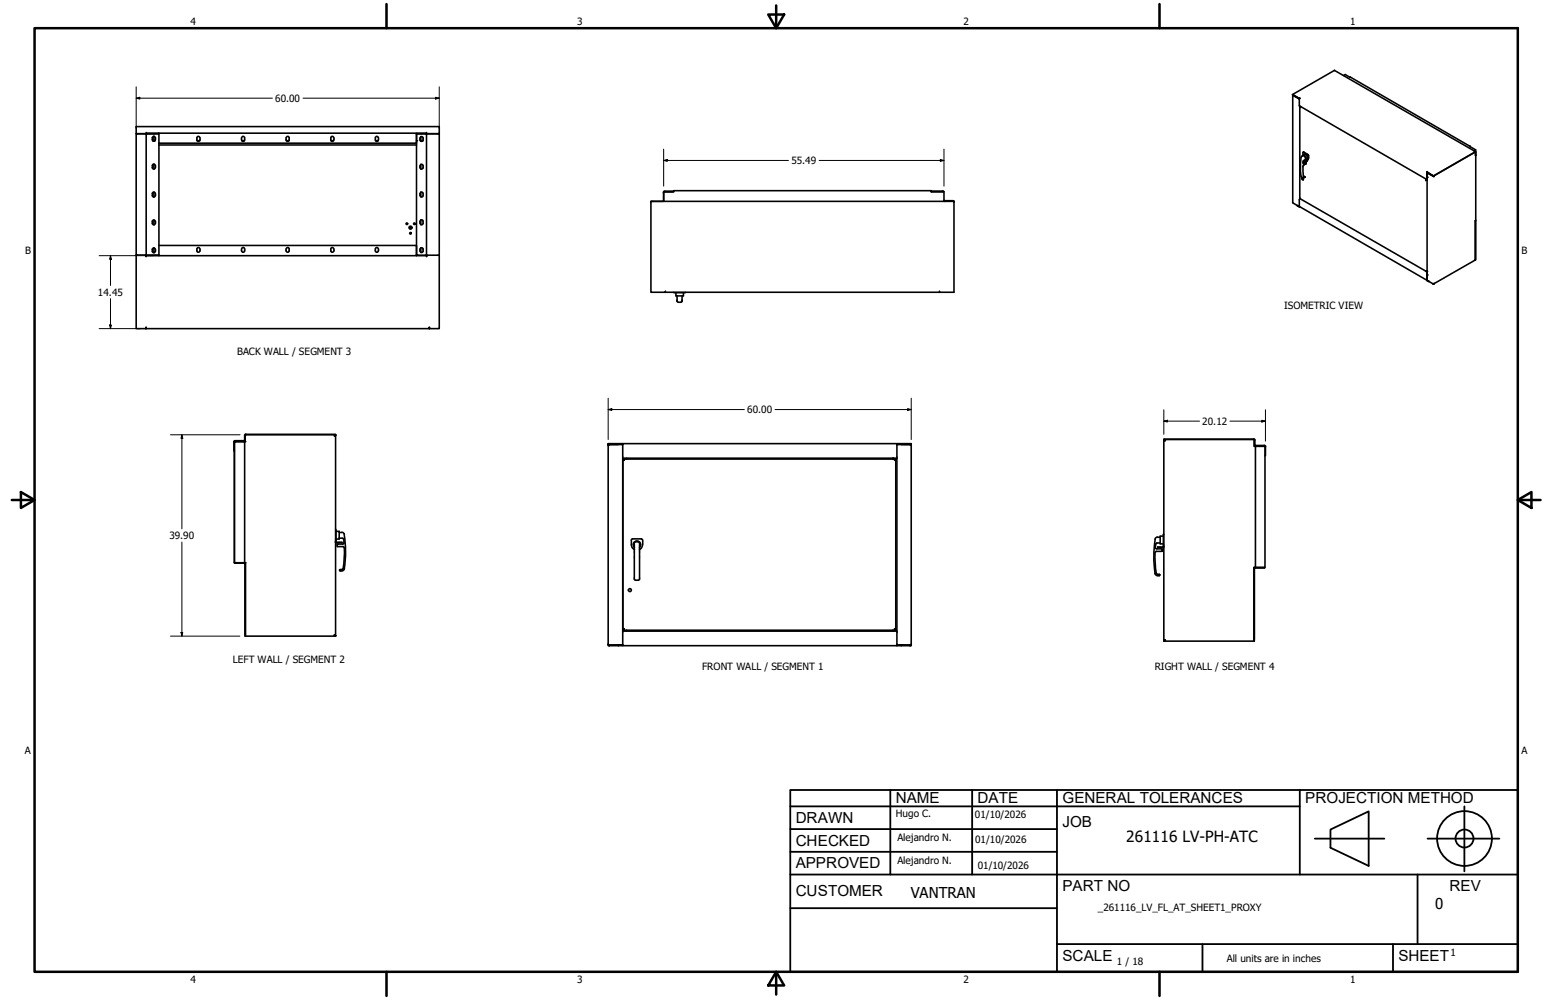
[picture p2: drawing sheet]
<svg xmlns="http://www.w3.org/2000/svg" width="432mm" height="279mm" viewBox="0 0 432 279" stroke-linecap="round" stroke-linejoin="round" font-family="sans-serif">
<!-- layer: Visible (ANSI) -->
<g fill="none" stroke="#000" stroke-width=".44">
<path d="M38 37.3v33.9M38 37.4h6.4M38.2 37.3v.1M40.8 37.3h-2.8v-1.9h84.7v1.9h-3.6M40.8 37.4v34h78.3v-.2M40.8 37.3h3.6M40.8 37v.2M41.9 37.3v.1M42.5 39l.5 .4 .4-.4M42.5 38.5l.5-.4 .4 .4M42.5 38.5v.5M42.6 39.3h.7"/>
<path d="M42.8 39.4h.3M43 37.3v.1M43 38v1.4M43.2 39.3v.1M43.4 38.5v.5M44.4 37.2l-3.6 .1M44.4 37.2h74.7M44.4 37.2v2.8M55 39.1l.4 .4 .4-.4M55.1 39.3h.7M55.8 38.5l-.2-.3h-.4l-.2 .9M55.9 38.5v.6"/>
<path d="M67.4 38.5v.6M67.5 39.1l.4 .4 .4-.4M67.5 38.5l.2-.3h.4l.2 .9M67.5 39.3h.8M79.9 38.5v.6M79.9 38.5l.3-.3h.4l.2 .9M79.9 39.3h.8M79.9 39.1l.5 .4 .4-.4M92.4 39.1l.4 .4 .4-.4M92.5 39.3h.7M93.2 38.5l-.2-.3h-.4l-.2 .9M93.3 38.5v.6"/>
<path d="M104.8 39.1l.5 .4 .4-.4M104.9 39.3h.8M105.7 38.5l-.2-.3h-.5l-.2 .9M105.7 38.5v.6M116.3 37.2v2.8h-71.9M117.3 38.5v.6M117.3 39.3h.8M117.3 38.6l.3-.4h.4l.2 .9-.4 .4-.5-.4M117.5 37.3v.1M117.5 38.2v1.3M117.5 39.4h.5M118.8 37.3v.1"/>
<path d="M119.1 37v.3h-2.8M119.1 37.4v33.9h3.5M119.1 37.4h-2.8v33.9h2.8M119.1 37.4h3.6M122.6 37.3v.1M122.7 37.3v33.9M361 26.4l1.9 1.2M361.1 26.6v30l1.8 1.1M361.1 26.5v.2M361.1 26.7l1.8 .9M361.3 26.6h.1M361.3 26.6l-.2 .1"/>
<path d="M361.3 26.6l1.5 .9M362.9 27.6l.1-.2-2-1 11.7-6.8 39.5 22.8M362.9 27.6v2l35.6 20.6M362.9 27.5v.1M363 29.8h.2l-.1 .3zM363 30l.1 25.5M363.2 29.8h.1M375.2 21.1l.5-.3 1.4 .7 33.5 19.4M42.5 54.6l.5 .5 .4-.5M42.5 46.8l.5 .4 .4-.4M42.5 54.1l.5-.4 .4 .4M42.5 54.1v.5"/>
<path d="M43 45.8v1.4M43 53.7v1.4M43.4 46.3l-.2-.4h-.5l-.2 .9M43.4 46.3v.5M43.4 54.1v.5M44.4 40.5h71.9M44.4 40v31.4M117.3 46.4v.5M117.3 54.1v.5M117.3 54.6l.5 .5 .4-.5M117.3 54.1l.5-.4 .4 .4M117.3 46.3l.5-.4 .4 .4"/>
<path d="M117.5 45.9v1.3M117.5 53.7v1.3M118.2 46.4l-.2 .8h-.4l-.3-.4M118.2 54.1v.5M182.1 56.2h-.1M185.3 53.7v.1M185.3 53.6l.4-.2h2.5v.2h-2.6M185.4 56.3v-2.7h2.8v-.3h71.9v.3h3.6v2.7M185.4 53.7v2.3l-.2 .2M260.1 53.5l3.3 .1M260.1 53.4h3.2M263.3 53.3l.3 .2"/>
<path d="M263.6 56.2l.2 .1M263.7 55.9l.1 .2M263.8 56.1h2.3M263.8 56.2h2.3M266.2 56.3h.1M266.2 56.1l.3 .2M266.4 56.3h-84.6v25.4h4.1v-.4M266.4 56.3v25.4h-4v-.4M362.9 57.7l-.6-.3 36.2 20.9M362.9 57.8h.1M363.1 55.5l-.2 .2v2M363.1 55.5l35.2 20.3"/>
<path d="M363.7 49.8l.2 .4 .1-.2M363.8 43.6a.67 .67 0 0 1 .8 .1 .67 .67 0 0 1 .1 .8l-.1 .1M364 42.5h.2M364 45h.5l-.3 .2-.2-.2 .5 .1M364 45.4h.5M364 49.1l.5 .3M364.1 42.5l-.2 .1v.8l.4-.2a.79 .79 0 0 1 .7 1.2l-.4 .2M364.1 42.5l1.3 .9v1l-.8 .9h-.6M364.2 42.5l1.2 .8 .1 .8-.3 .5M364.2 45l.2 .1M364.6 44.6l-.6 .4v.8l.8-.4M364.6 44.6l-.1-.9-.5-.3-.4 .3a8.2 8.2 0 0 0-.4 4.3l.2 1.4 .5 .3 .6-.3"/>
<path d="M364.6 45.3l.2 .1M364.8 45.4v.4l-.9 .6 .2 3.1 .4-.1M365.1 44.7l-.2 .4-.5 .3-.4-.1M398.3 50.4h-.1M398.5 50.2l-.2 .2M398.5 50.2l-.3 .2M398.5 50.2h.1M398.5 48.1l.1 2.1M398.5 50.3l-.3 .1M398.6 50.2l-.1 .1M398.6 50.2h-.1M398.7 47.9l-.2 .2 1.9 1.1"/>
<path d="M398.7 48.3l1.6 .8M400.2 49.2l.4 .1M400.2 49.2l-1.6-1v30.2l1.6 .9M400.3 49.1l.2 .2M400.3 49.1l-.1 .1M400.4 49.1l11.8-6.7-.1 19.3M400.5 49.3h.1M410.7 41l-.2-.1 1.6 1M411.7 42.2l.4-.3zM412.1 42.6l.1 .8-.1-.9-11.7 6.7-1.9-1M412.1 41.8l-.4 .3M412.1 41.9v.5"/>
<path d="M38 71.2h6.4M38 71.2v20.6h2.8M40.8 71.2v.5v-.3M42.5 70.2l.5 .4 .4-.4M42.5 62.4l.5 .4 .4-.4M43 61.5v1.4M43 69.2v1.4M43.4 69.7l-.2-.4h-.5l-.2 .9M43.4 61.9l-.2-.4h-.5l-.2 .9M43.4 61.8v.6M43.4 69.7v.5M44.4 68.6h71.9v2.8"/>
<path d="M55 69.6l.4-.4 .4 .4M55 69.6l.2 .8h.4l.2-.3M55.9 69.6v.5M67.4 69.6v.5M67.5 69.6l.4-.4 .4 .4M68.3 69.6l-.2 .8h-.4l-.2-.3M79.9 69.6v.5M79.9 69.6l.5-.4 .4 .4M80.8 69.6l-.2 .8h-.4l-.3-.3M92.4 69.6l.4-.4 .4 .4M92.4 69.6l.2 .8h.4l.2-.3M93.3 69.6v.5"/>
<path d="M104.8 69.6l.5-.4 .4 .4M104.8 69.6l.2 .8h.5l.2-.3M105.7 69.6v.5M114.4 63.4h.5v.4h-.5zM117.3 61.8v.6M117.3 69.6v.6M117.3 70.1l.5 .4 .4-.4M117.3 69.6l.3-.3h.4l.2 .9M117.3 61.8l.5-.4 .4 .4M117.5 61.5v1.3M117.5 69.2v1.3M118.2 61.8l-.2 .9h-.4l-.3-.3"/>
<path d="M119.2 71.3v.4l-.1-.3M122.6 71.2l.1 20.6h-2.7l-.1-.3M398.2 75.7l.3 .1zM398.5 75.8h.1M398.5 78.3l.7 .4M398.6 78.2l.5 .5M398.6 76.1l-.1 2.2M398.6 76.3h.1M398.6 75.8h-.1M400.2 79.3l.4-.1zM412.1 72.6l-11.7 6.7M412.1 61.7v11"/>
<path d="M412.1 61.7l-.1 10.9M412.1 61.7v10.8M40.8 91.7h.1M40.8 91.5h.1M40.8 91.7v.1M40.8 91.5v.3M40.8 91.5v.2M40.8 91.8h79.2M119.9 91.5v.2M119.9 91.5h.1M120 91.7l-.1 .1M185.9 81.7h76.5"/>
<path d="M188.2 81.7h3.2M188.8 81.8v.9h2.1v-.9M189.1 82.7v1.4l.4 .4M189.5 84.5h.7M190.5 82.7v1.4l-.3 .4M65.3 123.4l.2 2.6M65.5 123.4h3.1M65.6 123.3l-.1 .2v33.7M65.6 123.1l-.3 .4M68.3 123l-.1 .1h-2.5v.2M68.4 123.3h-2.7M68.5 121.7l-.2 1.6"/>
<path d="M68.5 121.8v1.6h-3v33.8M68.6 121.3h25.1l-25.1 .2M68.7 121.5l-.2 .1M68.7 121.3l-.4 .3v35.6l.2 .1M93.5 121.5l-.1 .3zM93.5 121.6l-.1 .2 .3-.2M93.5 121.6h.2M93.7 121.4v.2M93.7 121.6v56M169.9 124.1h4M169.9 124.2l.3-.1-.3 .3zM170.2 124.2l-.1 .1"/>
<path d="M170.2 124.2h3.7M172.7 124.1l-2.5 .1M173.9 128h76.6M173.9 124v56.2M174 128.4l.4 .2-.2-.2M174 128.4h.2M174 128.4v47.5M174.2 128.3l.2 .3-.2-.2M174.2 128.3v.1M174.2 128.3h75.9M175 128v.3M249.4 128v.3"/>
<path d="M249.4 128l.2 .3M250.1 128.3l-.2 .3 .2-.2M250.1 128.4l-.2 .2 .3-.2M250.1 128.3v.1M250.1 128.4h.1M250.2 128.4v47.5M250.5 124.1h4M250.5 124v56.4M250.5 124.2h3.7M251.7 124.1l2.5 .1M254.2 124.1l.3 .3zM254.2 124.2l.1 .1"/>
<path d="M254.5 124.1l-84.6-.1v56M254.5 124.1v55.9M325.1 122.9l.3 .2-.2-.2M325.1 122.9h.1M325.1 122.9v56M325.1 122.8v.1M325.2 122.8l.2 .3zM350.1 122.7h-25l25 .1M350.2 122.8l.1 .2M350.2 122.6l.3 .4M350.3 123v1.7l.2-1.7M350.3 123.1v1.6h3v33.9h-.2"/>
<path d="M350.5 124.3l.2 .2h2.4v.2l-2.6-.1M350.6 124.7v33.9M353.2 124.7h.1M353.2 124.5l.3 .3M353.4 124.8l-.1 2.5M65.5 157.2h3.1M65.5 157.3l.1 .1M65.7 157.2l2.6 .2 .2 .2M68.5 157.2v20.5l.1-20.5M93.7 151.4l.3 .3M93.7 148l.2 3.3M93.7 150.9h.2"/>
<path d="M93.9 151.4l.1 .1M93.9 148.5h.8v2.1h-.8M94 151.5h1.5l-1.5 .1M94.7 150.3l.9 .1M94.7 148.8h.7M94.9 159.4l.1 .1M95.5 148.7l.4 .2 .3 .4M95.6 150.4l.3 .3M95.7 152h-1.5v.7l1.8 .1a1.85 1.85 0 0 1 .2 1.7l-.4 4.4M95.8 158.8l-.2 .3-.8 .2M96 150.7l.1 1.1-.4 .2M96.1 149.4a30.4 30.4 0 0 1 .1 9.5"/>
<path d="M96.2 158.9l-.5 .6h-.7M176.3 150.9a2.48 2.48 0 0 0 .6 2.5l.3 .2M177.2 153a1.05 1.05 0 0 1-.1-1.5 1.05 1.05 0 0 1 1.5 0 1.05 1.05 0 0 1 0 1.5M177.5 151.4l-.3 .3v10.1l.3 .3M177.5 151.4h1l.1 .3v10.1l-.1 .3h-1M179.5 150.9l-.4-.3h-2.4l-.4 .3M179.5 152.2l-.2 .6-.7 .8M179.5 150.9v1.2M322.6 154.4l.2 4.4 .1 1.4 .4 .3M322.7 150.7a30.4 30.4 0 0 0-.1 9.6M322.7 153l.2 .3 1.7 .1-.1 .7h-1.5M323 154.1l-.4 .3"/>
<path d="M323.3 150.1l-.5 .1-.2 .5M323.3 150.1h.7M324 151.7l-1.1 .2-.2 1.1M324.9 152.7l-.1 .1h-1.5l1.4 .2M324.9 149.8h-.9v2.2h.9M324.9 152.3h.2M325.1 149.3l-.2 3.4M325.1 152.7l-.3 .3M350.2 158.6l.1 20.5zM350.3 158.6h2.8M350.5 158.8l-.2 .1M350.5 158.6h-.2"/>
<path d="M353.1 158.6l-2.6 .1M353.3 158.6l-.1 .1M93.4 177.4l.1 .3zM93.5 177.6l.2 .1h-25.1M93.5 177.6l-.1-.2 .3 .2M93.5 177.6h.2M173.9 176.3h76.6M174 175.9l.4-.2-.2 .2M174 175.9h.2M174.2 175.9l.2-.2-.2 .4M174.2 175.9v.2M174.2 176.1h75.9"/>
<path d="M175 176.1v.2M249.4 176.1v.2M249.6 176.1v.2M250.1 175.9l-.2-.2 .3 .2M250.1 175.9l-.2-.2 .2 .4M250.1 175.9v.2M250.1 175.9h.1M322.6 160.2l.2 .5 .5 .1M323.3 160.5l.7 .2M323.9 160.7l-.6 .1M325.1 178.9l.3-.1-.2 .1M325.1 178.9h.1"/>
<path d="M325.2 178.9l-.1 .2h25.1M325.4 178.8l-.2 .3zM169.9 180l.3 .2M169.9 180l.3 .4M169.9 180v.4h.3M170.1 180.2h.1M170.2 180.4h3.7M170.2 180.2h3.7M172.7 180.2v.2M173.6 180.2h-3.4v.2M173.9 180.2v.2h76.6M250.5 180.4h3.7"/>
<path d="M250.5 180.2h3.7M251.7 180.2v.2M254.2 180.2h.1M254.2 180.2v.2M254.5 180l-.3 .2M254.5 180l-.3 .4M254.5 180v.4h-.3"/>
<circle cx="363.8" cy="50" r=".2"/>
<circle cx="113.6" cy="62.5" r=".22"/>
<circle cx="114.6" cy="63.6" r=".41"/>
<circle cx="114.6" cy="65.2" r=".22"/>
<circle cx="115.7" cy="62.5" r=".22"/>
<circle cx="175.9" cy="164.9" r=".41"/>
</g>
<g fill="#000">
<circle cx="116.3" cy="39.3" r=".22"/>
<circle cx="362.8" cy="27.5" r=".22"/>
<circle cx="363.1" cy="29.8" r=".22"/>
<circle cx="364.2" cy="45" r=".22"/>
<circle cx="364.5" cy="49.4" r=".22"/>
<circle cx="398.6" cy="49.5" r=".22"/>
<circle cx="398.6" cy="48.2" r=".22"/>
<circle cx="398.6" cy="50" r=".22"/>
<circle cx="398.6" cy="50.2" r=".22"/>
<circle cx="398.7" cy="48.3" r=".22"/>
<circle cx="399.2" cy="48.5" r=".22"/>
<circle cx="116.3" cy="71.2" r=".22"/>
<circle cx="398.5" cy="75.8" r=".22"/>
<circle cx="398.6" cy="76.8" r=".22"/>
<circle cx="400.3" cy="79.3" r=".22"/>
<circle cx="65.6" cy="123.4" r=".22"/>
<circle cx="93.5" cy="121.6" r=".22"/>
<circle cx="325.2" cy="122.9" r=".22"/>
<circle cx="65.5" cy="157.2" r=".22"/>
<circle cx="65.8" cy="157.2" r=".22"/>
<circle cx="93.5" cy="177.6" r=".22"/>
<circle cx="325.2" cy="178.9" r=".22"/>
<circle cx="172.6" cy="180.2" r=".22"/>
<circle cx="172.7" cy="180.2" r=".22"/>
<circle cx="251.7" cy="180.2" r=".22"/>
<circle cx="251.8" cy="180.2" r=".22"/>
</g>
<!-- layer: Borde (ANSI) -->
<g fill="none" stroke="#000" stroke-width=".7">
<path d="M9.7 7.9h414.2v263.6h-414.2zM107.9 1.1v6.8M214.6 4.1h4.4l-2.2 3.8zM216.8 1.5v6.4M323.8 1.1v6.8M3.3 139.7h6.4M5.8 137.5l3.9 2.2-3.9 2.2zM423.9 139.7l3.8-2.2v4.4zM423.9 139.7h6.4M107.9 271.5v6.8M216.8 271.5l2.2 3.8h-4.4zM216.8 271.5v6.4"/>
<path d="M323.8 271.5v6.8"/>
</g>
<!-- layer: Title (ANSI)-1 -->
<g fill="none" stroke="#000" stroke-width=".51">
<path d="M220.7 220.7h203.2v50.8h-203.2zM220.7 225.3h142.3M220.7 231.6h74.5M220.7 238h74.5M248.7 220.7v23.6M271.5 220.7v23.6M295.2 220.7v50.8M363 220.7v23.6M367.2 234.3h19.5M371.6 231.8l10.7-5.1v15.2l-10.7-5zM398.7 234.3h20.1M409 225.3v18.2"/>
<path d="M220.7 244.3h203.2M220.7 253.7h74.5M395.9 244.3v19.5M295.2 263.8h128.7M335.9 263.8v7.7M389.1 263.8v7.7"/>
<circle cx="409" cy="234.3" r="7.7"/>
<circle cx="409" cy="234.3" r="2.51"/>
</g>
<!-- layer: Cota (ANSI) -->
<g fill="none" stroke="#000" stroke-width=".28">
<path d="M38 27.4l1.1-.2v.5zM38 27.4h38.1M38 24.3v11.5M84.6 27.4h38.1M121.7 27.2l1 .2-1 .3zM122.7 24.3v11.5M185.4 44.8l1-.2v.5zM185.4 44.8h34.8M185.4 41.7v10.3M228.8 44.8h34.9M262.6 44.6l1.1 .2-1.1 .3zM263.7 41.7v10.3"/>
<path d="M27.7 71.4h15.1M30.9 71.4l.2 1.1h-.5zM30.9 71.4v8.4M27.7 91.8h11.5M30.6 90.8h.5l-.2 1zM30.9 83.4v8.4M169.9 114.4l1-.2v.5zM169.9 114.4h38M169.9 111.3v11.5M216.5 114.4h38M253.5 114.2l1 .2-1 .3zM254.5 111.3v11.5"/>
<path d="M325.1 117.7l1-.3v.5zM325.1 117.7h9.9M325.1 114.5v6.8M343.5 117.7h9.9M352.4 117.4l1 .3-1 .2zM353.4 114.5v8.8M47.6 121.5h19.5M50.8 121.5l.3 1h-.6zM50.8 121.5v26.3M50.8 151.4v26.3M47.6 177.7h19.4M50.5 176.7h.6l-.3 1z"/>
</g>
<path d="M38 27.4l1.1-.2v.5zM121.7 27.2l1 .2-1 .3zM185.4 44.8l1-.2v.5zM262.6 44.6l1.1 .2-1.1 .3zM30.9 71.4l.2 1.1h-.5zM30.6 90.8h.5l-.2 1zM169.9 114.4l1-.2v.5zM253.5 114.2l1 .2-1 .3zM325.1 117.7l1-.3v.5zM352.4 117.4l1 .3-1 .2zM50.8 121.5l.3 1h-.6zM50.5 176.7h.6l-.3 1z" fill="#000"/>
<g font-size="4.3">
<text x="250.2" y="224.2">NAME</text>
<text x="273" y="224.2">DATE</text>
<text x="296.7" y="224.3">GENERAL TOLERANCES</text>
<text x="364.6" y="224.3">PROJECTION METHOD</text>
<text x="222.2" y="229.9">DRAWN</text>
<text x="296.7" y="230.9">JOB</text>
<text x="222.2" y="236.3">CHECKED</text>
<text x="314.6" y="235.1">261116 LV-PH-ATC</text>
<text x="222.2" y="242.6">APPROVED</text>
<text x="222.2" y="250.3">CUSTOMER</text>
<text x="296.7" y="249">PART NO</text>
<text x="404.8" y="248.9">REV</text>
<text x="296.7" y="268.4">SCALE</text>
<text x="390.6" y="268.4">SHEET</text>
</g>
<g font-size="4.2">
<text x="254.4" y="250.8">VANTRAN</text>
<text x="400.9" y="254">0</text>
</g>
<g font-size="2.8">
<text x="53.2" y="6.9">4</text>
<text x="161.2" y="6.9">3</text>
<text x="269.1" y="6.9">2</text>
<text x="377.1" y="6.9">1</text>
<text x="76.9" y="28.4">60.00</text>
<text x="221" y="45.8">55.49</text>
<text x="7" y="70.9">B</text>
<text x="424.9" y="70.9">B</text>
<text x="27.4" y="82.6">14.45</text>
<text x="358.6" y="86.2">ISOMETRIC VIEW</text>
<text x="66.2" y="99.1">BACK WALL / SEGMENT 3</text>
<text x="208.7" y="115.4">60.00</text>
<text x="335.8" y="118.7">20.12</text>
<text x="47.3" y="150.6">39.90</text>
<text x="65" y="185.2">LEFT WALL / SEGMENT 2</text>
<text x="196.1" y="187.2">FRONT WALL / SEGMENT 1</text>
<text x="322.5" y="187.2">RIGHT WALL / SEGMENT 4</text>
<text x="6.9" y="210.6">A</text>
<text x="424.9" y="210.6">A</text>
<text x="250.2" y="228.3">Hugo C.</text>
<text x="272.3" y="228.4">01/10/2026</text>
<text x="250.6" y="234.9">Alejandro N.</text>
<text x="272.4" y="235.6">01/10/2026</text>
<text x="250.6" y="241.5">Alejandro N.</text>
<text x="273.1" y="242.8">01/10/2026</text>
<text x="306.6" y="254.4">_261116_LV_FL_AT_SHEET1_PROXY</text>
<text x="312" y="269.7">1 / 18</text>
<text x="342.6" y="268.7">All units are in inches</text>
<text x="405.1" y="267.1">1</text>
<text x="53.2" y="274.6">4</text>
<text x="161.2" y="274.6">3</text>
<text x="269.1" y="274.6">2</text>
<text x="377.1" y="274.6">1</text>
</g>
</svg>
